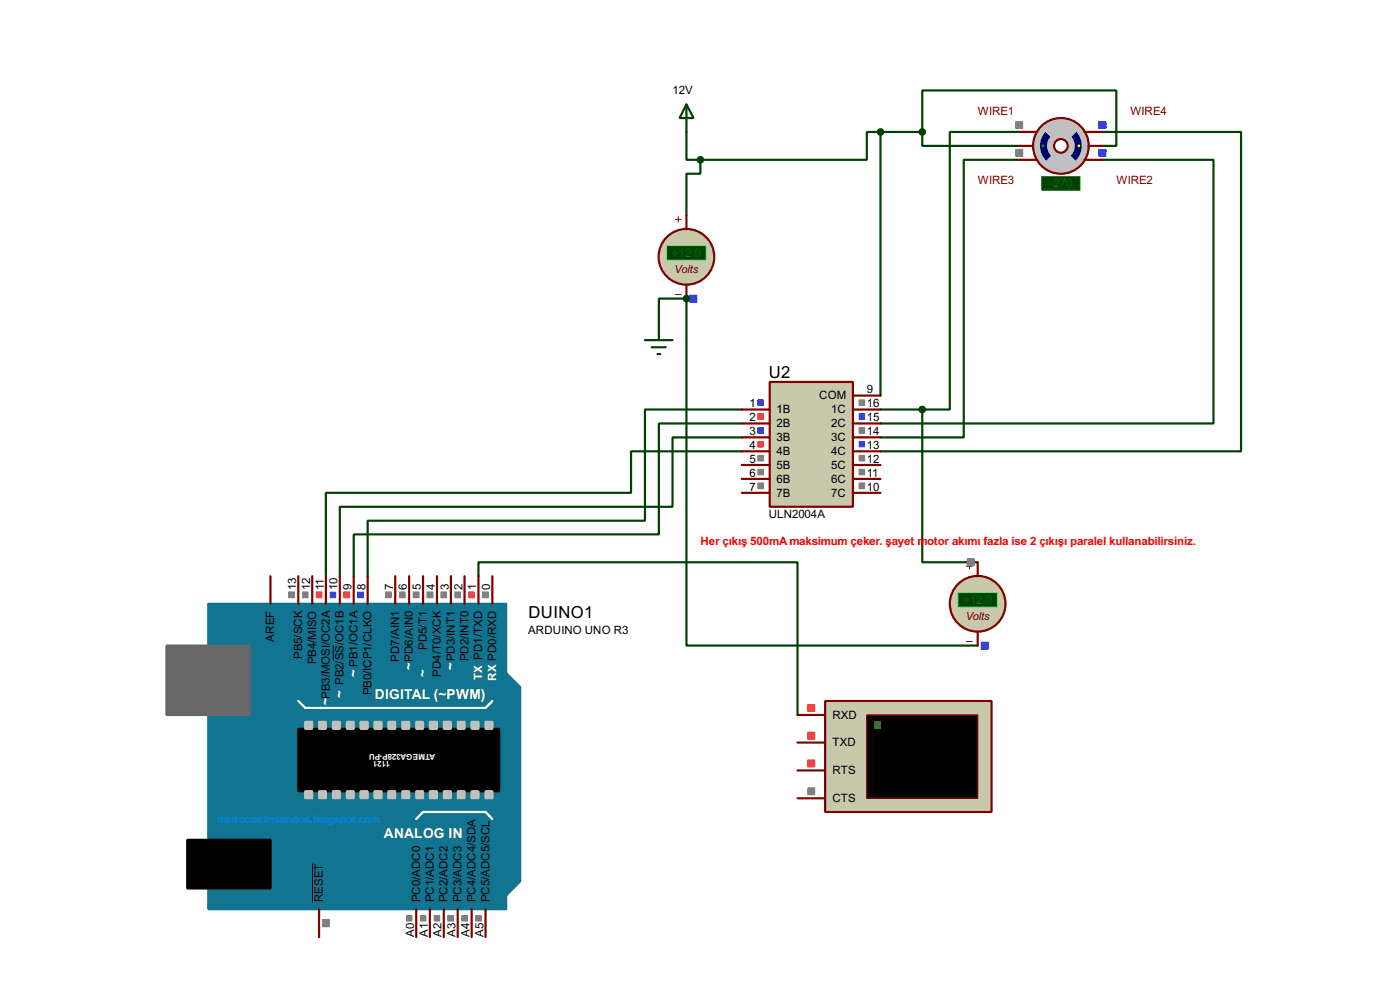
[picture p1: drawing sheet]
<svg xmlns="http://www.w3.org/2000/svg" width="256mm" height="180mm" viewBox="0 0 256 180" stroke-linecap="round" stroke-linejoin="round" font-family="sans-serif">
<g fill="none" stroke="#004000" stroke-width=".4">
<path d="M125.8 24.2v5.1h2.5M128.3 29.3v2.5h-2.5v7.6M161.3 24.2h-2.5v5.1h-30.5M161.3 24.2h7.7M161.3 24.2v48.2M169 24.2v2.5h17.7M169 24.2v-7.6h35.5v10.1h-2.5M186.7 29.3h-10.1v50.8h-15.3M202 24.2h25.4v58.4h-66.1M202 29.3h20.3v48.2h-61M125.8 54.7h-5.1v5M135.9 75h-17.7v20.3h-50.8v10.2"/>
<path d="M135.9 77.5h-15.2v20.3h-55.9v7.7M135.9 80.1h-12.7v12.7h-60.9v12.7M135.9 82.6h-20.3v7.6h-55.9v15.3M87.7 105.5v-2.6h58.4v28"/>
</g>
<circle cx="125.8" cy="54.7" r=".2" fill="#004000"/>
<path d="M125.8 19.1l1.3 2.5h-2.6zM125.8 19.1v5.1M186.7 24.2h-12.7v50.8h-5M125.8 54.7v63.5h53.3M161.3 75h7.7M169 75v27.9h10.1" fill="none" stroke="#004000" stroke-width=".4"/>
<path d="M92.8 123.2l2.5 2.6v35.5l-2.5 2.6z" fill-rule="evenodd" fill="#117491" stroke="#117491" stroke-width=".4"/>
<path d="M38.2 110.5h54.6v55.9h-54.6z" fill="#117491" stroke="#117491" stroke-width=".4"/>
<path d="M30.5 118.2h15.3v12.7h-15.3z" fill="#686767" stroke="#686767" stroke-width=".4"/>
<path d="M54.7 133.4h36.8v11.4h-36.8zM34.3 153.7h15.3v8.9h-15.3z" fill="#000" stroke="#000" stroke-width=".4"/>
<path d="M54.7 128.3l1.2 1.3h33.1l1.2-1.3M76.3 149.9l1.2-1.3h11.5l1.2 1.3" fill="none" stroke="#fff" stroke-width=".4"/>
<g fill="#c0c0c0" stroke="#c0c0c0" stroke-width=".4">
<path d="M55.9 132.1h1.3v1.3h-1.3z"/>
<path d="M58.5 132.1h1.2v1.3h-1.2z"/>
<path d="M61 132.1h1.3v1.3h-1.3z"/>
<path d="M63.6 132.1h1.2v1.3h-1.2z"/>
<path d="M66.1 132.1h1.3v1.3h-1.3z"/>
<path d="M68.6 132.1h1.3v1.3h-1.3z"/>
<path d="M71.2 132.1h1.2v1.3h-1.2z"/>
<path d="M73.7 132.1h1.3v1.3h-1.3z"/>
<path d="M76.3 132.1h1.2v1.3h-1.2z"/>
<path d="M78.8 132.1h1.3v1.3h-1.3z"/>
<path d="M81.3 132.1h1.3v1.3h-1.3z"/>
<path d="M83.9 132.1h1.2v1.3h-1.2z"/>
<path d="M86.4 132.1h1.3v1.3h-1.3z"/>
<path d="M89 132.1h1.2v1.3h-1.2z"/>
<path d="M55.9 144.8h1.3v1.3h-1.3z"/>
<path d="M58.5 144.8h1.2v1.3h-1.2z"/>
<path d="M61 144.8h1.3v1.3h-1.3z"/>
<path d="M63.6 144.8h1.2v1.3h-1.2z"/>
<path d="M66.1 144.8h1.3v1.3h-1.3z"/>
<path d="M68.6 144.8h1.3v1.3h-1.3z"/>
<path d="M71.2 144.8h1.2v1.3h-1.2z"/>
<path d="M73.7 144.8h1.3v1.3h-1.3z"/>
<path d="M76.3 144.8h1.2v1.3h-1.2z"/>
<path d="M78.8 144.8h1.3v1.3h-1.3z"/>
<path d="M81.3 144.8h1.3v1.3h-1.3z"/>
<path d="M83.9 144.8h1.2v1.3h-1.2z"/>
<path d="M86.4 144.8h1.3v1.3h-1.3z"/>
<path d="M89 144.8h1.2v1.3h-1.2z"/>
</g>
<g fill="none" stroke="#800000" stroke-width=".4">
<path d="M49.6 105.5v5M54.7 105.5v5M57.2 105.5v5M59.7 105.5v5M62.3 105.5v5M64.8 105.5v5M67.4 105.5v5M72.4 105.5v5M75 105.5v5M77.5 105.5v5M80.1 105.5v5M82.6 105.5v5"/>
<path d="M85.1 105.5v5M87.7 105.5v5M90.2 105.5v5M58.5 166.4v5.1M76.3 166.4v5.1M78.8 166.4v5.1M81.3 166.4v5.1M83.9 166.4v5.1M86.4 166.4v5.1M89 166.4v5.1"/>
</g>
<path d="M61.1 118.1v2.8M57.3 158.1v7.1" fill="none" stroke="#000" stroke-width=".18"/>
<g fill="none" stroke="#808080" stroke-width=".18">
<path d="M52.9 108.4h1M52.9 108.5h1M52.9 108.6h1M52.9 108.7h1M52.9 108.8h1M52.9 108.9h1M52.9 109h1M52.9 109.1h1M52.9 109.2h1M52.9 109.3h1M52.9 109.4h1M55.4 108.4h1"/>
<path d="M55.4 108.5h1M55.4 108.6h1M55.4 108.7h1M55.4 108.8h1M55.4 108.9h1M55.4 109h1M55.4 109.1h1M55.4 109.2h1M55.4 109.3h1M55.4 109.4h1M70.7 108.4h1M70.7 108.5h1"/>
<path d="M70.7 108.6h1M70.7 108.7h1M70.7 108.8h1M70.7 108.9h1M70.7 109h1M70.7 109.1h1M70.7 109.2h1M70.7 109.3h1M70.7 109.4h1M73.2 108.4h1M73.2 108.5h1M73.2 108.6h1"/>
<path d="M73.2 108.7h1M73.2 108.8h1M73.2 108.9h1M73.2 109h1M73.2 109.1h1M73.2 109.2h1M73.2 109.3h1M73.2 109.4h1M75.7 108.4h1.1M75.7 108.5h1.1M75.7 108.6h1.1M75.7 108.7h1.1"/>
<path d="M75.7 108.8h1.1M75.7 108.9h1.1M75.7 109h1.1M75.7 109.1h1.1M75.7 109.2h1.1M75.7 109.3h1.1M75.7 109.4h1.1M78.3 108.4h1M78.3 108.5h1M78.3 108.6h1M78.3 108.7h1M78.3 108.8h1"/>
<path d="M78.3 108.9h1M78.3 109h1M78.3 109.1h1M78.3 109.2h1M78.3 109.3h1M78.3 109.4h1M80.8 108.4h1M80.8 108.5h1M80.8 108.6h1M80.8 108.7h1M80.8 108.8h1M80.8 108.9h1"/>
<path d="M80.8 109h1M80.8 109.1h1M80.8 109.2h1M80.8 109.3h1M80.8 109.4h1M83.4 108.4h1M83.4 108.5h1M83.4 108.6h1M83.4 108.7h1M83.4 108.8h1M83.4 108.9h1M83.4 109h1"/>
<path d="M83.4 109.1h1M83.4 109.2h1M83.4 109.3h1M83.4 109.4h1M88.4 108.4h1.1M88.4 108.5h1.1M88.4 108.6h1.1M88.4 108.7h1.1M88.4 108.8h1.1M88.4 108.9h1.1M88.4 109h1.1M88.4 109.1h1.1"/>
<path d="M88.4 109.2h1.1M88.4 109.3h1.1M88.4 109.4h1.1M59.1 168.3h1.3M59.1 168.4h1.3M59.1 168.5h1.3M59.1 168.6h1.3M59.1 168.7h1.3M59.1 168.8h1.3M59.1 168.9h1.3M59.1 169h1.3M59.1 169.1h1.3"/>
<path d="M59.1 169.2h1.3M59.1 169.3h1.3M59.1 169.4h1.3M59.1 169.5h1.3M59.1 169.6h1.3M74.5 167.6h1M74.5 167.7h1M74.5 167.8h1M74.5 167.9h1M74.5 168h1M74.5 168.1h1M74.5 168.2h1"/>
<path d="M74.5 168.3h1M74.5 168.4h1M74.5 168.5h1M74.5 168.6h1M77 167.6h1M77 167.7h1M77 167.8h1M77 167.9h1M77 168h1M77 168.1h1M77 168.2h1M77 168.3h1"/>
<path d="M77 168.4h1M77 168.5h1M77 168.6h1M79.6 167.6h1M79.6 167.7h1M79.6 167.8h1M79.6 167.9h1M79.6 168h1M79.6 168.1h1M79.6 168.2h1M79.6 168.3h1M79.6 168.4h1"/>
<path d="M79.6 168.5h1M79.6 168.6h1M82.1 167.6h1M82.1 167.7h1M82.1 167.8h1M82.1 167.9h1M82.1 168h1M82.1 168.1h1M82.1 168.2h1M82.1 168.3h1M82.1 168.4h1M82.1 168.5h1"/>
<path d="M82.1 168.6h1M84.6 167.6h1.1M84.6 167.7h1.1M84.6 167.8h1.1M84.6 167.9h1.1M84.6 168h1.1M84.6 168.1h1.1M84.6 168.2h1.1M84.6 168.3h1.1M84.6 168.4h1.1M84.6 168.5h1.1M84.6 168.6h1.1"/>
<path d="M87.2 167.6h1M87.2 167.7h1M87.2 167.8h1M87.2 167.9h1M87.2 168h1M87.2 168.1h1M87.2 168.2h1M87.2 168.3h1M87.2 168.4h1M87.2 168.5h1M87.2 168.6h1"/>
</g>
<g fill="none" stroke="#ff4040" stroke-width=".18">
<path d="M58 108.4h1M58 108.5h1M58 108.6h1M58 108.7h1M58 108.8h1M58 108.9h1M58 109h1M58 109.1h1M58 109.2h1M58 109.3h1M58 109.4h1M63 108.4h1.1"/>
<path d="M63 108.5h1.1M63 108.6h1.1M63 108.7h1.1M63 108.8h1.1M63 108.9h1.1M63 109h1.1M63 109.1h1.1M63 109.2h1.1M63 109.3h1.1M63 109.4h1.1M85.9 108.4h1M85.9 108.5h1"/>
<path d="M85.9 108.6h1M85.9 108.7h1M85.9 108.8h1M85.9 108.9h1M85.9 109h1M85.9 109.1h1M85.9 109.2h1M85.9 109.3h1M85.9 109.4h1"/>
</g>
<g fill="none" stroke="#4040ff" stroke-width=".18">
<path d="M60.5 108.4h1M60.5 108.5h1M60.5 108.6h1M60.5 108.7h1M60.5 108.8h1M60.5 108.9h1M60.5 109h1M60.5 109.1h1M60.5 109.2h1M60.5 109.3h1M60.5 109.4h1M65.6 108.4h1"/>
<path d="M65.6 108.5h1M65.6 108.6h1M65.6 108.7h1M65.6 108.8h1M65.6 108.9h1M65.6 109h1M65.6 109.1h1M65.6 109.2h1M65.6 109.3h1M65.6 109.4h1"/>
</g>
<path d="M141 69.9h15.3v22.9h-15.3z" fill="#c8c8aa" stroke="#800000" stroke-width=".4"/>
<g fill="none" stroke="#800000" stroke-width=".4">
<path d="M135.9 75h5.1M135.9 77.5h5.1M156.3 75h5M156.3 77.5h5M156.3 72.4h5M135.9 80.1h5.1M135.9 82.6h5.1M135.9 85.1h5.1M135.9 87.7h5.1M135.9 90.2h5.1M156.3 80.1h5M156.3 82.6h5"/>
<path d="M156.3 85.1h5M156.3 87.7h5M156.3 90.2h5"/>
</g>
<g fill="none" stroke="#4040ff" stroke-width=".18">
<path d="M138.9 73.2h1M138.9 73.3h1M138.9 73.4h1M138.9 73.5h1M138.9 73.6h1M138.9 73.7h1M138.9 73.8h1M138.9 73.9h1M138.9 74h1M138.9 74.1h1M138.9 74.2h1M138.9 78.3h1"/>
<path d="M138.9 78.4h1M138.9 78.5h1M138.9 78.6h1M138.9 78.7h1M138.9 78.8h1M138.9 78.9h1M138.9 79h1M138.9 79.1h1M138.9 79.2h1M138.9 79.3h1M157.4 75.7h1M157.4 75.8h1"/>
<path d="M157.4 75.9h1M157.4 76h1M157.4 76.1h1M157.4 76.2h1M157.4 76.3h1M157.4 76.4h1M157.4 76.5h1M157.4 76.6h1M157.4 76.7h1M157.4 76.8h1M157.4 80.8h1M157.4 80.9h1"/>
<path d="M157.4 81h1M157.4 81.1h1M157.4 81.2h1M157.4 81.3h1M157.4 81.4h1M157.4 81.5h1M157.4 81.6h1M157.4 81.7h1M157.4 81.8h1"/>
</g>
<g fill="none" stroke="#808080" stroke-width=".18">
<path d="M157.4 73.2h1M157.4 73.3h1M157.4 73.4h1M157.4 73.5h1M157.4 73.6h1M157.4 73.7h1M157.4 73.8h1M157.4 73.9h1M157.4 74h1M157.4 74.1h1M157.4 74.2h1M157.4 78.3h1"/>
<path d="M157.4 78.4h1M157.4 78.5h1M157.4 78.6h1M157.4 78.7h1M157.4 78.8h1M157.4 78.9h1M157.4 79h1M157.4 79.1h1M157.4 79.2h1M157.4 79.3h1M138.9 83.4h1M138.9 83.5h1"/>
<path d="M138.9 83.6h1M138.9 83.7h1M138.9 83.8h1M138.9 83.9h1M138.9 84h1M138.9 84.1h1M138.9 84.2h1M138.9 84.3h1M138.9 84.4h1M138.9 85.9h1M138.9 86h1M138.9 86.1h1"/>
<path d="M138.9 86.2h1M138.9 86.3h1M138.9 86.4h1M138.9 86.5h1M138.9 86.6h1M138.9 86.7h1M138.9 86.8h1M138.9 86.9h1M138.9 88.4h1M138.9 88.5h1M138.9 88.6h1M138.9 88.7h1"/>
<path d="M138.9 88.8h1M138.9 88.9h1M138.9 89h1M138.9 89.1h1M138.9 89.2h1M138.9 89.3h1M138.9 89.4h1M138.9 89.5h1M157.4 83.4h1M157.4 83.5h1M157.4 83.6h1M157.4 83.7h1"/>
<path d="M157.4 83.8h1M157.4 83.9h1M157.4 84h1M157.4 84.1h1M157.4 84.2h1M157.4 84.3h1M157.4 84.4h1M157.4 85.9h1M157.4 86h1M157.4 86.1h1M157.4 86.2h1M157.4 86.3h1"/>
<path d="M157.4 86.4h1M157.4 86.5h1M157.4 86.6h1M157.4 86.7h1M157.4 86.8h1M157.4 86.9h1M157.4 88.4h1M157.4 88.5h1M157.4 88.6h1M157.4 88.7h1M157.4 88.8h1M157.4 88.9h1"/>
<path d="M157.4 89h1M157.4 89.1h1M157.4 89.2h1M157.4 89.3h1M157.4 89.4h1M157.4 89.5h1"/>
</g>
<g fill="none" stroke="#ff4040" stroke-width=".18">
<path d="M138.9 75.7h1M138.9 75.8h1M138.9 75.9h1M138.9 76h1M138.9 76.1h1M138.9 76.2h1M138.9 76.3h1M138.9 76.4h1M138.9 76.5h1M138.9 76.6h1M138.9 76.7h1M138.9 76.8h1"/>
<path d="M138.9 80.8h1M138.9 80.9h1M138.9 81h1M138.9 81.1h1M138.9 81.2h1M138.9 81.3h1M138.9 81.4h1M138.9 81.5h1M138.9 81.6h1M138.9 81.7h1M138.9 81.8h1"/>
</g>
<circle cx="194.3" cy="26.7" r="5.1" fill="#c0c0c0" stroke="#800000" stroke-width=".4"/>
<circle cx="194.3" cy="26.7" r="1.25" fill="#feffff" stroke="#800000" stroke-width=".4"/>
<path d="M189.3 24.2h.7M189.3 29.3h.7M198.7 24.2h.7M198.7 29.3h.7" fill="none" stroke="#800000" stroke-width=".4"/>
<path d="M192.6 28.5a2.54 2.54 0 0 0 3.6 0l.9 .9a3.8 3.8 0 0 1-5.4 0z" fill-rule="evenodd" fill="#c0c0c0" stroke="#c0c0c0" stroke-width=".4"/>
<g fill="#000080">
<path d="M191.7 24l.9 .9a2.54 2.54 0 0 0 0 3.6l-.9 .9a3.8 3.8 0 0 1 0-5.4z" fill-rule="evenodd"/>
<path d="M197.1 24a3.8 3.8 0 0 1 0 5.4l-.9-.9a2.54 2.54 0 0 0 0-3.6z" fill-rule="evenodd"/>
</g>
<path d="M191.7 24a3.8 3.8 0 0 1 5.4 0l-.9 .9a2.54 2.54 0 0 0-3.6 0z" fill-rule="evenodd" fill="#c0c0c0" stroke="#c0c0c0" stroke-width=".4"/>
<circle cx="197.7" cy="26.7" r=".25" fill="#ff0"/>
<circle cx="191.1" cy="26.7" r=".25" fill="#0f0"/>
<path d="M190.8 32.3h7.1v2.6h-7.1z" fill="#004000" stroke="#0f0" stroke-width=".2"/>
<path d="M186.7 26.7h2.6M186.7 24.2h2.6M186.7 29.3h2.6M199.4 26.7h2.6M199.4 24.2h2.6M199.4 29.3h2.6" fill="none" stroke="#800000" stroke-width=".4"/>
<g fill="none" stroke="#808080" stroke-width=".18">
<path d="M186.1 22.3h1.3M186.1 22.4h1.3M186.1 22.5h1.3M186.1 22.6h1.3M186.1 22.7h1.3M186.1 22.8h1.3M186.1 22.9h1.3M186.1 23h1.3M186.1 23.1h1.3M186.1 23.2h1.3M186.1 23.3h1.3M186.1 23.4h1.3"/>
<path d="M186.1 23.5h1.3M186.1 27.4h1.3M186.1 27.5h1.3M186.1 27.6h1.3M186.1 27.7h1.3M186.1 27.8h1.3M186.1 27.9h1.3M186.1 28h1.3M186.1 28.1h1.3M186.1 28.2h1.3M186.1 28.3h1.3M186.1 28.4h1.3"/>
<path d="M186.1 28.5h1.3M186.1 28.6h1.3"/>
</g>
<g fill="none" stroke="#4040ff" stroke-width=".18">
<path d="M201.3 22.3h1.3M201.3 22.4h1.3M201.3 22.5h1.3M201.3 22.6h1.3M201.3 22.7h1.3M201.3 22.8h1.3M201.3 22.9h1.3M201.3 23h1.3M201.3 23.1h1.3M201.3 23.2h1.3M201.3 23.3h1.3M201.3 23.4h1.3"/>
<path d="M201.3 23.5h1.3M201.3 27.4h1.3M201.3 27.5h1.3M201.3 27.6h1.3M201.3 27.7h1.3M201.3 27.8h1.3M201.3 27.9h1.3M201.3 28h1.3M201.3 28.1h1.3M201.3 28.2h1.3M201.3 28.3h1.3M201.3 28.4h1.3"/>
<path d="M201.3 28.5h1.3M201.3 28.6h1.3"/>
</g>
<g fill="#004000" stroke="#004000" stroke-width=".4">
<circle cx="168.9" cy="24.2" r=".5"/>
<circle cx="161.3" cy="24.2" r=".5"/>
</g>
<circle cx="125.7" cy="47" r="5.1" fill="#c8c8aa" stroke="#800000" stroke-width=".4"/>
<path d="M124.3 39.7v1M123.8 40.2h1M123.8 53.9h1" fill="none" stroke="#800000" stroke-width=".18"/>
<path d="M122.2 45h7.1v2.6h-7.1z" fill="#004000" stroke="#0f0" stroke-width=".2"/>
<path d="M125.8 39.4v2.6M125.8 52.1v2.6" fill="none" stroke="#800000" stroke-width=".4"/>
<g fill="none" stroke="#4040ff" stroke-width=".18">
<path d="M126.4 54h1.3M126.4 54.1h1.3M126.4 54.2h1.3M126.4 54.3h1.3M126.4 54.4h1.3M126.4 54.5h1.3M126.4 54.6h1.3M126.4 54.7h1.3M126.4 54.8h1.3M126.4 54.9h1.3M126.4 55h1.3M126.4 55.1h1.3"/>
<path d="M126.4 55.2h1.3M126.4 55.3h1.3"/>
</g>
<circle cx="128.3" cy="29.3" r=".5" fill="#004000" stroke="#004000" stroke-width=".4"/>
<path d="M120.7 59.7v2.6M118.2 62.3h5M119.4 63.6h2.6M120.5 64.8h.5" fill="none" stroke="#004000" stroke-width=".4"/>
<path d="M151.2 128.3h30.5v20.3h-30.5z" fill="#c8c8aa" stroke="#800000" stroke-width=".4"/>
<path d="M158.8 130.9h20.3v15.2h-20.3z" fill="#000" stroke="#800000" stroke-width=".25"/>
<path d="M160.1 132.1h1.2v1.3h-1.2z" fill="#0f0"/>
<path d="M146.1 130.9h5.1M146.1 135.9h5.1M146.1 141h5.1M146.1 146.1h5.1" fill="none" stroke="#800000" stroke-width=".4"/>
<g fill="none" stroke="#ff4040" stroke-width=".18">
<path d="M148 129h1.3M148 129.1h1.3M148 129.2h1.3M148 129.3h1.3M148 129.4h1.3M148 129.5h1.3M148 129.6h1.3M148 129.7h1.3M148 129.8h1.3M148 129.9h1.3M148 130h1.3M148 130.1h1.3"/>
<path d="M148 130.2h1.3M148 139.1h1.3M148 139.2h1.3M148 139.3h1.3M148 139.4h1.3M148 139.5h1.3M148 139.6h1.3M148 139.7h1.3M148 139.8h1.3M148 139.9h1.3M148 140h1.3M148 134h1.3"/>
<path d="M148 134.1h1.3M148 134.2h1.3M148 134.3h1.3M148 134.4h1.3M148 134.5h1.3M148 134.6h1.3M148 134.7h1.3M148 134.8h1.3M148 134.9h1.3M148 135h1.3M148 135.1h1.3M148 135.2h1.3"/>
<path d="M148 135.3h1.3M148 140.1h1.3M148 140.2h1.3M148 140.3h1.3M148 140.4h1.3"/>
</g>
<g fill="none" stroke="#808080" stroke-width=".18">
<path d="M148 144.2h1.3M148 144.3h1.3M148 144.4h1.3M148 144.5h1.3M148 144.6h1.3M148 144.7h1.3M148 144.8h1.3M148 144.9h1.3M148 145h1.3M148 145.1h1.3M148 145.2h1.3M148 145.3h1.3"/>
<path d="M148 145.4h1.3M148 145.5h1.3"/>
</g>
<circle cx="179.1" cy="110.5" r="5.1" fill="#c8c8aa" stroke="#800000" stroke-width=".4"/>
<path d="M177.1 103.7h1M177.1 117.4h1M177.6 103.2v1" fill="none" stroke="#800000" stroke-width=".18"/>
<path d="M175.6 108.5h7.1v2.6h-7.1z" fill="#004000" stroke="#0f0" stroke-width=".2"/>
<path d="M179.1 102.9v2.6M179.1 115.6v2.6" fill="none" stroke="#800000" stroke-width=".4"/>
<g fill="none" stroke="#4040ff" stroke-width=".18">
<path d="M179.8 117.5h1.2M179.8 117.6h1.2M179.8 117.7h1.2M179.8 117.8h1.2M179.8 117.9h1.2M179.8 118h1.2M179.8 118.1h1.2M179.8 118.2h1.2M179.8 118.3h1.2M179.8 118.4h1.2M179.8 118.5h1.2M179.8 118.6h1.2"/>
<path d="M179.8 118.7h1.2M179.8 118.8h1.2"/>
</g>
<g fill="none" stroke="#808080" stroke-width=".18">
<path d="M177.2 102.3h1.3M177.2 102.4h1.3M177.2 102.5h1.3M177.2 102.6h1.3M177.2 102.7h1.3M177.2 102.8h1.3M177.2 102.9h1.3M177.2 103h1.3M177.2 103.1h1.3M177.2 103.2h1.3M177.2 103.3h1.3M177.2 103.4h1.3"/>
<path d="M177.2 103.5h1.3M177.2 103.6h1.3"/>
</g>
<g fill="#004000" stroke="#004000" stroke-width=".4">
<circle cx="125.7" cy="54.7" r=".5"/>
<circle cx="168.9" cy="75" r=".5"/>
</g>
<g font-size="3.4">
<text x="140.9" y="69.1">U2</text>
<text x="96.8" y="113.1">DUINO1</text>
</g>
<g font-size="2.8" fill="#fff">
<text x="68.7" y="127.9">DIGITAL (~PWM)</text>
<text x="70.3" y="153.3">ANALOG IN</text>
</g>
<g font-size="2.7" fill="#fff">
<text x="65.6" y="123.8" transform="rotate(-90 65.6 123.8)">~</text>
<text x="75.7" y="122.6" transform="rotate(-90 75.7 122.6)">~</text>
<text x="78.3" y="123.8" transform="rotate(-90 78.3 123.8)">~</text>
<text x="83.4" y="122.6" transform="rotate(-90 83.4 122.6)">~</text>
<text x="60.5" y="128.9" transform="rotate(-90 60.5 128.9)">~</text>
<text x="63" y="127.7" transform="rotate(-90 63 127.7)">~</text>
</g>
<g font-size="2.4">
<text x="123.2" y="17.3">12V</text>
<text x="158.8" y="72">9</text>
<text x="137.3" y="74.6">1</text>
<text x="137.3" y="77.1">2</text>
<text x="142.3" y="75.7">1B</text>
<text x="150.1" y="73.1">COM</text>
<text x="152.3" y="75.7">1C</text>
<text x="158.8" y="74.6">16</text>
<text x="158.8" y="77.1">15</text>
<text x="137.3" y="79.7">3</text>
<text x="137.3" y="82.2">4</text>
<text x="142.3" y="78.2">2B</text>
<text x="142.3" y="80.8">3B</text>
<text x="142.3" y="83.3">4B</text>
<text x="152.3" y="78.2">2C</text>
<text x="152.3" y="80.8">3C</text>
<text x="152.3" y="83.3">4C</text>
<text x="158.8" y="79.7">14</text>
<text x="158.8" y="82.2">13</text>
<text x="137.3" y="84.7">5</text>
<text x="137.3" y="87.3">6</text>
<text x="137.3" y="89.8">7</text>
<text x="142.3" y="85.8">5B</text>
<text x="142.3" y="88.4">6B</text>
<text x="152.3" y="85.8">5C</text>
<text x="152.3" y="88.4">6C</text>
<text x="158.8" y="84.7">12</text>
<text x="158.8" y="87.3">11</text>
<text x="158.8" y="89.8">10</text>
<text x="140.8" y="94.9">ULN2004A</text>
<text x="142.3" y="90.9">7B</text>
<text x="152.3" y="90.9">7C</text>
<text x="79.7" y="108" transform="rotate(-90 79.7 108)">4</text>
<text x="54.3" y="108" transform="rotate(-90 54.3 108)">13</text>
<text x="56.8" y="108" transform="rotate(-90 56.8 108)">12</text>
<text x="59.3" y="108" transform="rotate(-90 59.3 108)">11</text>
<text x="61.9" y="108" transform="rotate(-90 61.9 108)">10</text>
<text x="64.4" y="108" transform="rotate(-90 64.4 108)">9</text>
<text x="67" y="108" transform="rotate(-90 67 108)">8</text>
<text x="72" y="108" transform="rotate(-90 72 108)">7</text>
<text x="74.6" y="108" transform="rotate(-90 74.6 108)">6</text>
<text x="77.1" y="108" transform="rotate(-90 77.1 108)">5</text>
<text x="82.2" y="108" transform="rotate(-90 82.2 108)">3</text>
<text x="84.7" y="108" transform="rotate(-90 84.7 108)">2</text>
<text x="87.3" y="108" transform="rotate(-90 87.3 108)">1</text>
<text x="89.8" y="108" transform="rotate(-90 89.8 108)">0</text>
<text x="50.2" y="117.4" transform="rotate(-90 50.2 117.4)">AREF</text>
<text x="78.2" y="118.9" transform="rotate(-90 78.2 118.9)">PD5/T1</text>
<text x="96.8" y="116.1">ARDUINO UNO R3</text>
<text x="55.4" y="120.6" transform="rotate(-90 55.4 120.6)">PB5/SCK</text>
<text x="57.9" y="121.6" transform="rotate(-90 57.9 121.6)">PB4/MISO</text>
<text x="62.9" y="125.4" transform="rotate(-90 62.9 125.4)">PB2/SS/OC1B</text>
<text x="65.5" y="122" transform="rotate(-90 65.5 122)">PB1/OC1A</text>
<text x="73.1" y="121.1" transform="rotate(-90 73.1 121.1)">PD7/AIN1</text>
<text x="75.7" y="121.1" transform="rotate(-90 75.7 121.1)">PD6/AIN0</text>
<text x="80.8" y="123.8" transform="rotate(-90 80.8 123.8)">PD4/T0/XCK</text>
<text x="83.3" y="121" transform="rotate(-90 83.3 121)">PD3/INT1</text>
<text x="85.8" y="121" transform="rotate(-90 85.8 121)">PD2/INT0</text>
<text x="60.4" y="127.9" transform="rotate(-90 60.4 127.9)">PB3/MOSI/OC2A</text>
<text x="68.1" y="127.3" transform="rotate(-90 68.1 127.3)">PB0/ICP1/CLKO</text>
<text x="152.5" y="131.6">RXD</text>
<text x="152.5" y="136.6">TXD</text>
<text x="152.5" y="141.7">RTS</text>
<text x="152.5" y="146.8">CTS</text>
<text x="59.2" y="165.1" transform="rotate(-90 59.2 165.1)">RESET</text>
<text x="77" y="165.1" transform="rotate(-90 77 165.1)">PC0/ADC0</text>
<text x="79.5" y="165.1" transform="rotate(-90 79.5 165.1)">PC1/ADC1</text>
<text x="82" y="165.1" transform="rotate(-90 82 165.1)">PC2/ADC2</text>
<text x="84.6" y="165.1" transform="rotate(-90 84.6 165.1)">PC3/ADC3</text>
<text x="87.1" y="165.1" transform="rotate(-90 87.1 165.1)">PC4/ADC4/SDA</text>
<text x="89.7" y="165.1" transform="rotate(-90 89.7 165.1)">PC5/ADC5/SCL</text>
<text x="75.8" y="171.5" transform="rotate(-90 75.8 171.5)">A0</text>
<text x="78.3" y="171.5" transform="rotate(-90 78.3 171.5)">A1</text>
<text x="80.9" y="171.5" transform="rotate(-90 80.9 171.5)">A2</text>
<text x="83.5" y="171.5" transform="rotate(-90 83.5 171.5)">A3</text>
<text x="86" y="171.5" transform="rotate(-90 86 171.5)">A4</text>
<text x="88.6" y="171.5" transform="rotate(-90 88.6 171.5)">A5</text>
</g>
<g font-size="2.4" fill="#800000">
<text x="179.1" y="21">WIRE1</text>
<text x="207.1" y="21">WIRE4</text>
<text x="179.1" y="33.7">WIRE3</text>
<text x="204.5" y="33.7">WIRE2</text>
</g>
<g font-size="2.4" fill="#0f0">
<text x="192.3" y="34.2">-270</text>
<text x="123.2" y="46.9">+12.0</text>
<text x="176.5" y="110.5">+12.0</text>
</g>
<text font-size="2.4" fill="#f00" x="128.3" y="99.7">Her çıkış 500mAmaksimum çeker. şayet motor akımı fazla ise 2 çıkışı paralel kullanabilirsiniz.</text>
<g font-size="2.4" fill="#fff">
<text x="88.4" y="124.5" transform="rotate(-90 88.4 124.5)">TX PD1/TXD</text>
<text x="90.9" y="124.6" transform="rotate(-90 90.9 124.6)">RX PD0/RXD</text>
</g>
<g font-size="2.3" fill="#800000">
<text x="123.6" y="50">Volts</text>
<text x="176.9" y="113.5">Volts</text>
</g>
<text font-size="2.2" fill="#0085e8" x="39.9" y="150.6">microcontrolandos.blogspot.com</text>
<g font-size="1.7" fill="#fff">
<text x="71.5" y="139.3" transform="rotate(-180 71.5 139.3)">1121</text>
<text x="79.7" y="138" transform="rotate(-180 79.7 138)">ATMEGA328P-PU</text>
</g>
</svg>
